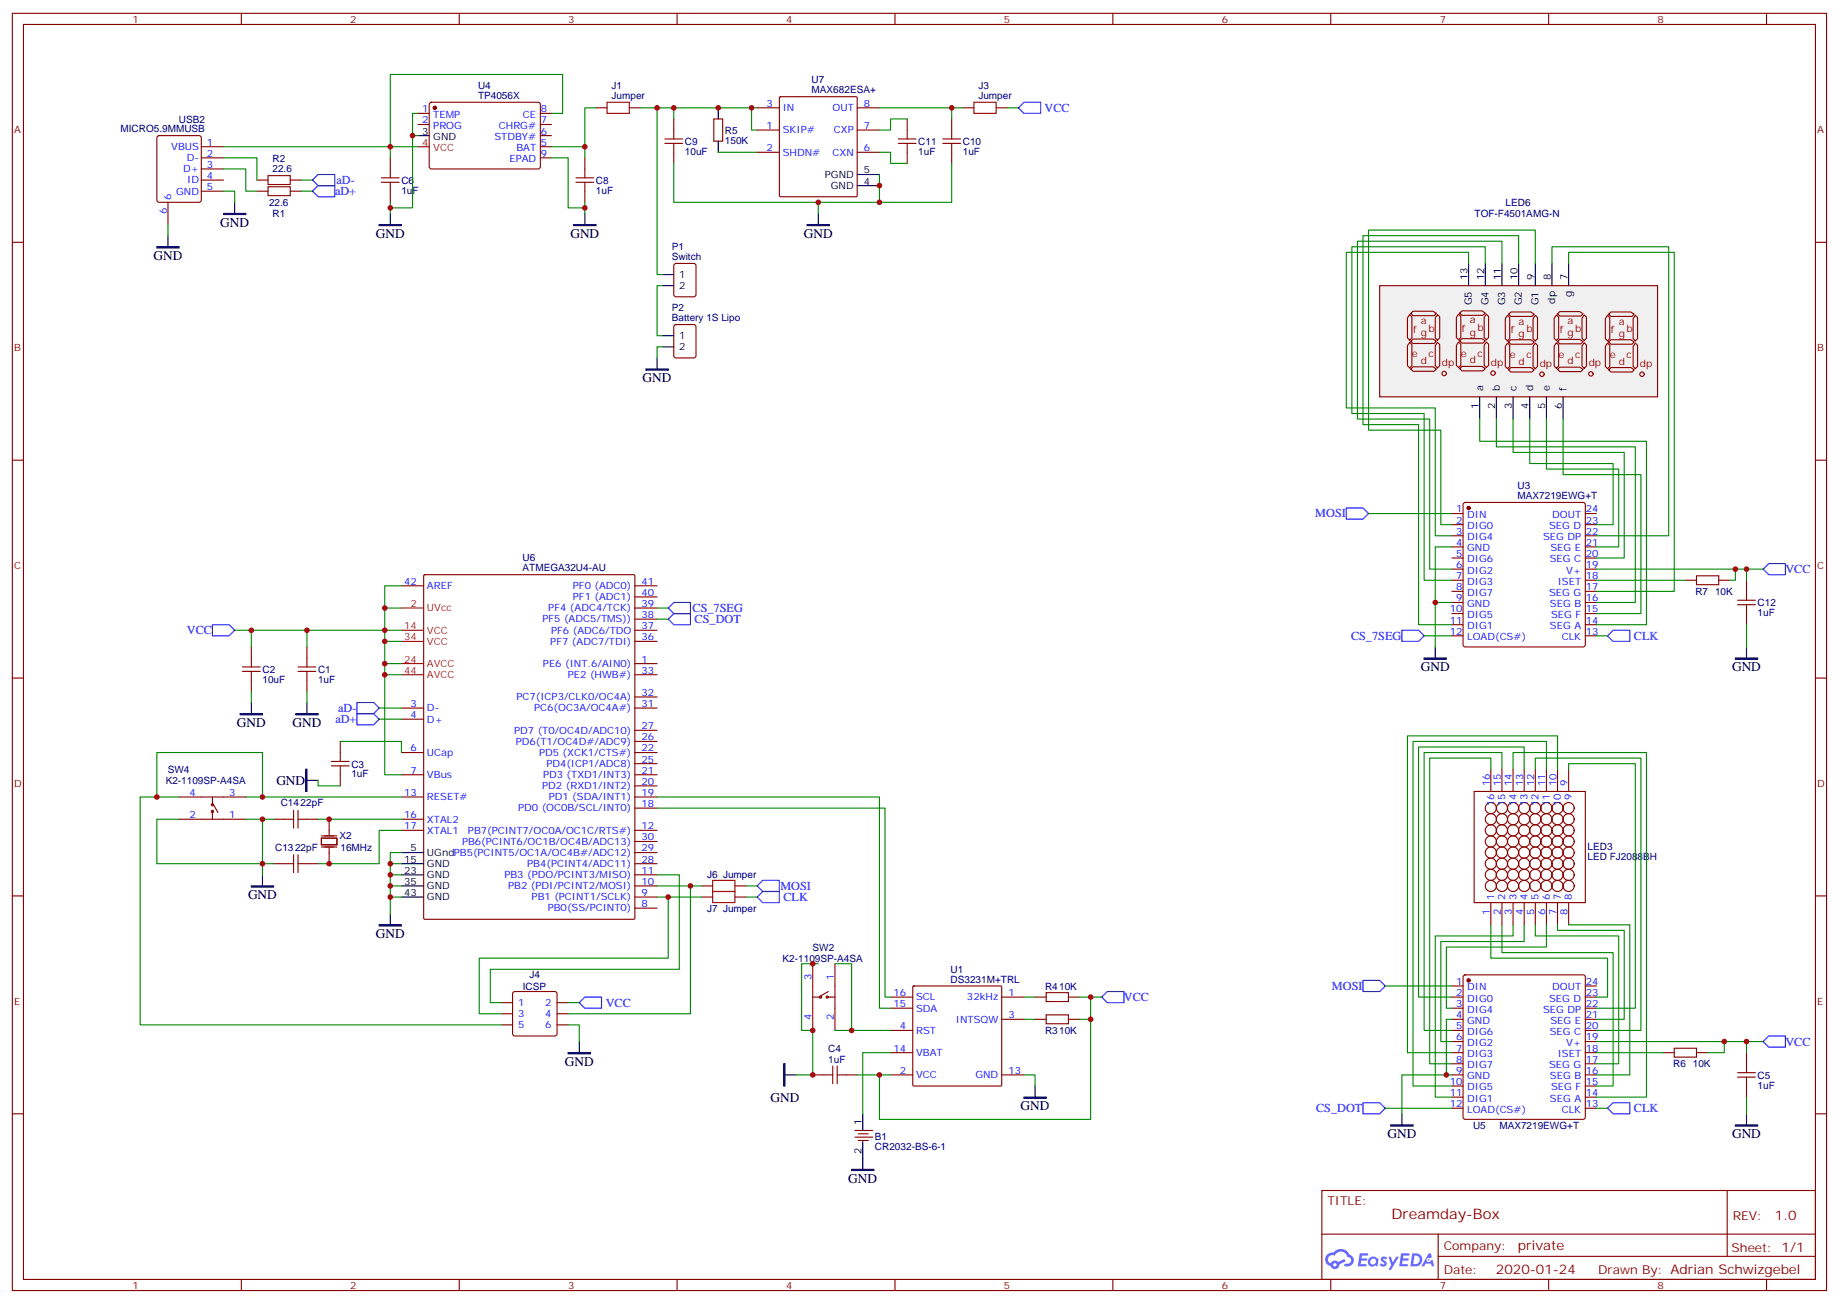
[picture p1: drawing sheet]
<svg xmlns="http://www.w3.org/2000/svg" width="584mm" height="414mm" viewBox="0 0 584 414" stroke-linecap="round" stroke-linejoin="round" font-family="sans-serif">
<g fill="none" stroke="#870000" stroke-width=".35">
<path d="M3.9 4.2h575.7v405.4h-575.7zM7.4 7.8h568.7v398.2h-568.7zM76.6 4.2v3.6M145.7 4.2v3.6M214.9 4.2v3.6M284 4.2v3.6M353.2 4.2v3.6M422.3 4.2v3.6M491.5 4.2v3.6M560.6 4.2v3.6M81.5 57.1h3.6M85.1 59.3h7v2.8h-7z"/>
<path d="M85.1 55.7h7v2.9h-7zM92.1 57.1h3.5M3.9 76.9h3.5M81.5 60.7h3.6M92.1 60.7h3.5M576.1 76.9h3.5M3.9 146h3.5M464.5 159.7l.5-.2h37.4l.5 .2 .2 .5v44.4l-.2 .5-.5 .2h-37.4l-.5-.2-.2-.5v-44.4zM576.1 146h3.5M460.8 163h3.5M460.8 166.5h3.5M460.8 170h3.5"/>
<path d="M460.8 173.6h3.5M460.8 177.1h3.5M503.1 163h3.5M503.1 166.5h3.5M503.1 170h3.5M503.1 173.6h3.5M503.1 177.1h3.5M460.8 180.6h3.5M460.8 184.1h3.5M460.8 187.7h3.5M460.8 191.2h3.5M460.8 194.7h3.5"/>
<path d="M460.8 198.3h3.5M503.1 180.6h3.5M503.1 184.1h3.5M503.1 187.7h3.5M503.1 191.2h3.5M503.1 194.7h3.5M503.1 198.3h3.5M3.9 215.2h3.5M460.8 201.8h3.5M503.1 201.8h3.5M576.1 215.2h3.5M467.8 251.2h35.3v35.3h-35.3z"/>
<path d="M473.1 244.1v7.1M476.6 244.1v7.1M480.2 244.1v7.1M483.7 244.1v7.1M487.2 244.1v7.1M490.7 244.1v7.1M494.3 244.1v7.1M497.8 244.1v7.1M3.9 284.3h3.5M473.1 286.5v7M476.6 286.5v7M480.2 286.5v7"/>
<path d="M483.7 286.5v7M487.2 286.5v7M490.7 286.5v7M494.3 286.5v7M497.8 286.5v7M576.1 284.3h3.5M257.9 305.9v21.1M257.9 316.4h2.5M262.5 316.4h2.5M262.9 314.7l-2.5 1.4M265 305.9v21.1M282.6 316.4h7.1"/>
<path d="M282.6 320h7.1M289.7 313.1l.3-.2h27.5l.3 .2 .1 31.2-.2 .3-27.7 .1-.3-.2zM317.9 316.4h7M328.5 316.4h3.5M332 315h7.1v2.9h-7.1zM339.1 316.4h3.5M264.3 338.3v5.7M265.7 338.3v5.7M282.6 327h7.1M282.6 334.1h7.1M317.9 323.5h7M328.5 323.5h3.5"/>
<path d="M332 322.1h7.1v2.8h-7.1zM339.1 323.5h3.5M3.9 353.5h3.5M257.9 341.1h6.4M265.7 341.1h6.3M282.6 341.1h7.1M317.9 341.1h7M576.1 353.5h3.5M419.5 377.8h156.6v28.2h-156.6zM548.1 377.8v20.9M419.5 391.7h156.5M456.4 398.7h119.6"/>
<path d="M456.4 391.7v14.1M76.6 406v3.6M145.7 406v3.6M214.9 406v3.6M284 406v3.6M353.2 406v3.6M422.3 406v3.6M491.5 406v3.6M560.6 406v3.6"/>
<circle cx="473.1" cy="256.5" r="1.76"/>
<circle cx="473.1" cy="260" r="1.76"/>
<circle cx="476.6" cy="260" r="1.76"/>
<circle cx="476.6" cy="256.5" r="1.76"/>
<circle cx="480.2" cy="260" r="1.76"/>
<circle cx="480.2" cy="256.5" r="1.76"/>
<circle cx="483.7" cy="260" r="1.76"/>
<circle cx="483.7" cy="256.5" r="1.76"/>
<circle cx="487.2" cy="260" r="1.76"/>
<circle cx="487.2" cy="256.5" r="1.76"/>
<circle cx="490.7" cy="256.5" r="1.76"/>
<circle cx="490.7" cy="260" r="1.76"/>
<circle cx="494.3" cy="256.5" r="1.76"/>
<circle cx="494.3" cy="260" r="1.76"/>
<circle cx="497.8" cy="256.5" r="1.76"/>
<circle cx="497.8" cy="260" r="1.76"/>
<circle cx="473.1" cy="277.6" r="1.76"/>
<circle cx="473.1" cy="267.1" r="1.76"/>
<circle cx="473.1" cy="270.6" r="1.76"/>
<circle cx="473.1" cy="263.5" r="1.76"/>
<circle cx="473.1" cy="274.1" r="1.76"/>
<circle cx="476.6" cy="267.1" r="1.76"/>
<circle cx="476.6" cy="277.6" r="1.76"/>
<circle cx="476.6" cy="270.6" r="1.76"/>
<circle cx="476.6" cy="263.5" r="1.76"/>
<circle cx="476.6" cy="274.1" r="1.76"/>
<circle cx="480.2" cy="263.5" r="1.76"/>
<circle cx="480.2" cy="274.1" r="1.76"/>
<circle cx="480.2" cy="277.6" r="1.76"/>
<circle cx="480.2" cy="267.1" r="1.76"/>
<circle cx="480.2" cy="270.6" r="1.76"/>
<circle cx="483.7" cy="277.6" r="1.76"/>
<circle cx="483.7" cy="267.1" r="1.76"/>
<circle cx="483.7" cy="270.6" r="1.76"/>
<circle cx="483.7" cy="263.5" r="1.76"/>
<circle cx="483.7" cy="274.1" r="1.76"/>
<circle cx="487.2" cy="274.1" r="1.76"/>
<circle cx="487.2" cy="277.6" r="1.76"/>
<circle cx="487.2" cy="267.1" r="1.76"/>
<circle cx="487.2" cy="263.5" r="1.76"/>
<circle cx="487.2" cy="270.6" r="1.76"/>
<circle cx="490.7" cy="267.1" r="1.76"/>
<circle cx="490.7" cy="274.1" r="1.76"/>
<circle cx="490.7" cy="277.6" r="1.76"/>
<circle cx="490.7" cy="263.5" r="1.76"/>
<circle cx="490.7" cy="270.6" r="1.76"/>
<circle cx="494.3" cy="270.6" r="1.76"/>
<circle cx="494.3" cy="277.6" r="1.76"/>
<circle cx="494.3" cy="267.1" r="1.76"/>
<circle cx="494.3" cy="263.5" r="1.76"/>
<circle cx="494.3" cy="274.1" r="1.76"/>
<circle cx="497.8" cy="267.1" r="1.76"/>
<circle cx="497.8" cy="270.6" r="1.76"/>
<circle cx="497.8" cy="277.6" r="1.76"/>
<circle cx="497.8" cy="263.5" r="1.76"/>
<circle cx="497.8" cy="274.1" r="1.76"/>
<circle cx="473.1" cy="281.2" r="1.76"/>
<circle cx="476.6" cy="281.2" r="1.76"/>
<circle cx="480.2" cy="281.2" r="1.76"/>
<circle cx="483.7" cy="281.2" r="1.76"/>
<circle cx="487.2" cy="281.2" r="1.76"/>
<circle cx="490.7" cy="281.2" r="1.76"/>
<circle cx="494.3" cy="281.2" r="1.76"/>
<circle cx="497.8" cy="281.2" r="1.76"/>
<circle cx="260.4" cy="316.4" r=".35"/>
<circle cx="262.5" cy="316.4" r=".35"/>
</g>
<circle cx="466.1" cy="161.2" r=".53" fill="#870000" stroke="#870000" stroke-width=".35"/>
<g fill="#5487ff">
<path d="M438.5 399a1.22 1.22 0 0 1 1.7 .3l-.4 .5a.47 .47 0 0 0-.3-.4 .47 .47 0 0 0-.5 .2l.1 .3a1.14 1.14 0 0 1 .8 1.7 1.14 1.14 0 0 1-1.9 0l-.2-.2 .5-.5 .7 .4a.29 .29 0 0 0 .3-.3 .29 .29 0 0 0-.2-.3 1.04 1.04 0 0 1-.6-1.7z"/>
<path d="M431.5 397.8h2.3l.4 .1-.2 .5-1.8 .1-.1 .9h1.5l.3 .3-.4 .4h-1.5l-.2 1.1h1.7l.2 .3-.2 .4h-2.6z"/>
<path d="M444.6 397.8l2.7 .1-.1 .5-1.8 .1-.2 .9h1.6l.3 .3-.4 .4h-1.6l-.1 1.1h1.7l.2 .3-.2 .4h-2.7z"/>
<path d="M453.4 397.8h.7l.3 1.2-.6 .3a.69 .69 0 0 0-1 .3 .69 .69 0 0 0 .4 1 .69 .69 0 0 0 .9-.6l.5-.3 .6 2.2h-.8l-.3-.9h-1.7l-.5 .9h-.9z"/>
<path d="M440.6 398.8h.8l.6 1.9 1.1-1.9h.9l-2.6 4.2h-.8l.9-1.5z"/>
<path d="M448.2 397.8l-.6 4.1h1.3a2.11 2.11 0 0 0 2.5-2.1 2.11 2.11 0 0 0-2.5-2zM448.9 398.5a1.43 1.43 0 0 1 1.6 1.6 1.43 1.43 0 0 1-2 1.1z"/>
<path d="M434.5 399.4a1.54 1.54 0 0 0-.1 2.1 1.54 1.54 0 0 0 2.1 .2l.7 .2 .3-2.3-.6-.3a1.49 1.49 0 0 0-2.4 .1zM434.7 400.4a.95 .95 0 0 1 1.9 0 .95 .95 0 0 1-1.9 0z"/>
<path d="M421.2 398.1a2.18 2.18 0 0 0 1.1 3.8 1.44 1.44 0 0 0 1.6 .9 1.44 1.44 0 0 0 1.1-1.5l2.1-1-.5-.8-1.9 1a1.47 1.47 0 0 0-2.4 .5 1.39 1.39 0 0 1-.7-2 1.39 1.39 0 0 1 2-.5 2.12 2.12 0 0 1 2.2-1.3 2.12 2.12 0 0 1 1.8 1.7 1.14 1.14 0 0 1 1.1 1.4 1.14 1.14 0 0 1-1.6 .8 .43 .43 0 0 0-.5 .3 .43 .43 0 0 0 .4 .5 1.98 1.98 0 0 0 2.5-1.2 1.98 1.98 0 0 0-1.2-2.5 3.1 3.1 0 0 0-5.3-.7l-.9 .1zM423.1 401.4a.55 .55 0 0 1 1.1 0 .55 .55 0 0 1-1.1 0z"/>
<circle cx="453.4" cy="399.9" r=".26"/>
</g>
<g fill="none" stroke="#870000" stroke-width=".35">
<path d="M132.7 36h3.5M132.7 39.5h3.5M136.4 32.7l.5-.2h34.2l.4 .7-.1 20-.6 .4h-34.2l-.4-.7v-19.7zM171.5 36h3.5M171.5 39.5h3.5M189.1 34.2h3.6M199.7 34.2h3.5M213.8 37.7v6.4M226.5 37.7h2.8v7.1h-2.8zM240.3 34.2h7M247.4 30.9l.3-.2h24l.3 .2v31.2l-.2 .3h-24.1l-.3-.1zM272 34.2h7.1"/>
<path d="M287.9 37.7v6.4M302 37.7v6.4M305.5 34.2h3.6M316.1 34.2h3.6M121 57.9h5.7M121 56.4h5.7M123.9 50.1v6.3M123.9 57.9v6.3M171.5 46.6h3.5M171.5 43h3.5M171.5 50.1h3.5M182.8 57.9h5.6"/>
<path d="M182.8 56.4h5.6M185.6 50.1v6.3M185.6 57.9v6.3M211 45.5h5.6M211 44.1h5.6M213.8 45.5v6.4M240.3 41.3h7M240.3 48.3h7M272 41.3h7.1M272 48.3h7.1M285.1 45.5h5.6M285.1 44.1h5.6"/>
<path d="M287.9 45.5v6.4M299.2 45.5h5.6M299.2 44.1h5.6M302 45.5v6.4M214.1 83.8l.4-.2h5.7l.6 .4 .1 9.5-.5 .6-5.9 .1-.6-.5-.1-9.4zM214.1 103.2l.4-.2h5.7l.6 .4 .1 9.5-.5 .6-5.9 .1-.6-.5-.1-9.4zM551.4 191.9h5.7M551.4 190.5h5.7M554.2 184.1v6.4M554.2 191.9v6.4M460.8 312.9h3.5M460.8 316.4h3.5"/>
<path d="M460.8 320h3.5M464.5 309.6l.5-.2h37.4l.5 .2 .2 .5v44.4l-.2 .5-.5 .2h-37.4l-.5-.2-.2-.5v-44.4zM503.1 312.9h3.5M503.1 316.4h3.5M503.1 320h3.5M460.8 323.5h3.5M460.8 327h3.5M460.8 330.6h3.5M460.8 334.1h3.5M460.8 337.6h3.5M503.1 323.5h3.5M503.1 327h3.5"/>
<path d="M503.1 330.6h3.5M503.1 334.1h3.5M503.1 337.6h3.5M554.2 334.1v6.3M460.8 341.1h3.5M460.8 344.7h3.5M460.8 348.2h3.5M460.8 351.7h3.5M503.1 341.1h3.5M503.1 344.7h3.5M503.1 348.2h3.5M503.1 351.7h3.5"/>
<path d="M551.4 341.8h5.7M551.4 340.4h5.7M554.2 341.8v6.4"/>
</g>
<g fill="#870000" stroke="#870000" stroke-width=".35">
<circle cx="466.1" cy="311.1" r=".53"/>
<circle cx="138" cy="34.2" r=".53"/>
</g>
<path d="M227.9 34.2v3.5M132.7 43h3.5M227.9 44.8v3.5M272 58.9h7.1M272 55.4h7.1M210.3 87.1h3.5M210.3 90.7h3.5M210.3 106.5h3.5M210.3 110.1h3.5" fill="none" stroke="#000" stroke-width=".35"/>
<path d="M132.7 46.6h3.5" fill="none" stroke="#f00" stroke-width=".35"/>
<path d="M192.7 32.5h7v3.5h-7zM309.1 32.5h7v3.5h-7z" fill="none" stroke="#a10000" stroke-width=".35"/>
<path d="M437.8 90.7h88.2v35.2h-88.2z" fill="#f0f0f0" stroke="#870000" stroke-width=".35"/>
<g fill="none" stroke="#870000" stroke-width=".35">
<path d="M447.4 99.8l.7 .7v6.7l-.7 .7-.7-.7v-6.3zM447.7 99.5l.7-.7h6.4l1 .7-.7 .7h-6.7zM456.2 99.8l.7 .7v6.7l-.7 .7-.7-.7v-6.3zM462.9 99.7l.7 .7v6.7l-.7 .7-.7-.7v-6.3zM463.2 99.4l.7-.7h6.4l1 .7-.7 .7h-6.7zM471.7 99.7l.7 .7v6.7l-.7 .7-.7-.7v-6.3zM478.8 99.7l.7-.7h6.3l1.1 .7-.7 .7h-6.7zM493.9 99.9l.7 .8v6.7l-.7 .7-.7-.7v-6.4zM494.3 99.6l.7-.7h6.3l1.1 .7-.7 .7h-6.7zM502.7 99.9l.7 .8v6.7l-.7 .7-.7-.7v-6.4zM510.5 99.7l.7-.7h6.4l1 .7-.7 .7h-6.7zM447.4 108.7l.7 .7v6.7l-.7 .7-.7-.7v-6.4z"/>
<path d="M447.7 108.3l.7-.7h6.4l1 .7-.7 .7h-6.7zM447.7 117.1l.7-.7h6.4l1 .7-.7 .7h-6.7zM456.2 108.7l.7 .7v6.7l-.7 .7-.7-.7v-6.4zM462.9 108.5l.7 .7v6.7l-.7 .7-.7-.7v-6.3zM463.2 108.2l.7-.7h6.4l1 .7-.7 .7h-6.7zM463.2 117l.7-.7h6.4l1 .7-.7 .7h-6.7zM471.7 108.5l.7 .7v6.7l-.7 .7-.7-.7v-6.3zM478.4 100.1l.7 .7v6.7l-.7 .7-.7-.7v-6.4zM478.4 108.9l.7 .7v6.7l-.7 .7-.7-.7v-6.4zM478.8 108.5l.7-.7h6.3l1.1 .7-.7 .7h-6.7zM479.5 116.6h6.3l1.1 .8-.7 .7h-6.7l-.7-.7zM487.2 100.1l.7 .7v6.7l-.7 .7-.7-.7v-6.4z"/>
<path d="M487.2 108.9l.7 .7v6.7l-.7 .7-.7-.7v-6.4zM493.9 108.8l.7 .7v6.7l-.7 .7-.7-.7v-6.4zM494.3 108.4l.7-.7h6.3l1.1 .7-.7 .7h-6.7zM494.3 117.2l.7-.7h6.3l1.1 .7-.7 .7h-6.7zM502.7 108.8l.7 .7v6.7l-.7 .7-.7-.7v-6.4zM510.2 100.1l.7 .7v6.7l-.7 .7-.8-.7v-6.4zM510.2 108.9l.7 .7v6.7l-.7 .7-.8-.7v-6.4zM510.5 108.5l.7-.7h6.4l1 .7-.7 .7h-6.7zM511.2 116.6h6.4l1 .8-.7 .7h-6.7l-.7-.7zM519 100.1l.7 .7v6.7l-.7 .7-.7-.7v-6.4zM519 108.9l.7 .7v6.7l-.7 .7-.7-.7v-6.4z"/>
</g>
<g fill="#f0f0f0" stroke="#870000" stroke-width=".35">
<circle cx="458.3" cy="118.5" r=".71"/>
<circle cx="473.8" cy="118.4" r=".71"/>
<circle cx="489.3" cy="118.8" r=".71"/>
<circle cx="504.9" cy="118.6" r=".71"/>
<circle cx="521.1" cy="118.8" r=".71"/>
</g>
<g fill="none" stroke="#000" stroke-width=".35">
<path d="M53.3 74.8v3.5M74.5 64.2v3.5M123.9 67.7v3.6M185.6 67.7v3.6M259.7 67.7v3.6M466.1 83.6v7.1M471.3 83.6v7.1M476.6 83.6v7.1M481.9 83.6v7.1M487.2 83.6v7.1M492.5 83.6v7.1M497.8 83.6v7.1"/>
<path d="M208.5 113.6v3.5M469.6 125.9v7.1M474.9 125.9v7.1M480.2 125.9v7.1M485.5 125.9v7.1M490.7 125.9v7.1M496 125.9v7.1M455.5 205.3v3.5M554.2 205.3v3.5M79.8 223v3.5M97.4 223v3.5M97.4 247.6h3.5"/>
<path d="M83.3 277.6v3.6M127.4 277.6h7M127.4 274.1h7M127.4 270.6h7M123.9 290v3.5M127.4 281.2h7M127.4 284.7h7M183.8 330.6v3.5M249.1 341.1h3.5M273.8 353.5v5.3M328.5 344.7v3.5M444.9 353.5v3.5"/>
<path d="M554.2 353.5v3.5M273.8 362.3v8.8"/>
</g>
<g fill="none" stroke="#870000" stroke-width=".35">
<path d="M50 43.2l.5-.2h12.7l.6 .5 .1 20-.5 .7h-12.9l-.7-.5v-20zM63.9 46.6h7M63.9 50.1h7M63.9 53.6h7M63.9 57.1h7M53.3 64.2v7.1M63.9 60.7h7M127.4 185.9h7M134.5 182.6l.3-.2h66.3l.3 .2 .1 108.8-.2 .3h-66.5l-.3-.1zM201.5 185.9h7M201.5 189.4h7M201.5 193h7"/>
<path d="M201.5 196.5h7M534.8 184.1h3.6M538.4 182.7h7v2.9h-7zM545.4 184.1h3.6M76.9 213.1h5.7M76.9 211.7h5.7M79.8 205.3v6.4M79.8 213.1v6.3M94.6 213.1h5.6M94.6 211.7h5.6M97.4 205.3v6.4M97.4 213.1v6.3"/>
<path d="M201.5 214.1h7M201.5 210.6h7M201.5 200h7M201.5 203.6h7M108 235.3v6.4M127.4 224.7h7M127.4 238.8h7M127.4 228.2h7M201.5 224.7h7M201.5 221.2h7M201.5 238.8h7M201.5 235.3h7"/>
<path d="M201.5 231.8h7M56.8 252.9h21.2M56.8 260h21.2M67.4 252.9v2.5M67.4 257.5v2.5M67.8 255.4l1.4 2.5M86.8 260h6.4M93.2 257.2v5.6M94.6 260h6.3M94.6 257.2v5.6M104.5 260v4.9M105.2 241.7h5.6"/>
<path d="M105.2 243.1h5.6M108 243.1v6.3M127.4 252.9h7M127.4 245.9h7M127.4 260h7M201.5 256.5h7M201.5 252.9h7M201.5 249.4h7M201.5 245.9h7M201.5 242.4h7M86.8 274.1h6.4M93.2 271.3v5.6"/>
<path d="M94.6 274.1h6.3M94.6 271.3v5.6M102 266h4.9v2.1h-4.9zM102 265.3h4.9M102 268.8h4.9M104.5 269.2v4.9M127.4 263.5h7M201.5 263.5h7M201.5 277.6h7M201.5 274.1h7M201.5 270.6h7M201.5 267.1h7"/>
<path d="M201.5 288.2h7M201.5 284.7h7M201.5 281.2h7M222.6 284.7h3.6M222.6 281.2h3.6M233.2 284.7h3.5M233.2 281.2h3.5M159.1 318.2h3.6M162.9 314.9l.5-.2h12.7l.5 .2 .2 .5v12.7l-.3 .5-.4 .2h-12.7l-.5-.2-.2-.5v-12.7zM176.8 318.2h3.5M159.1 321.7h3.6M159.1 325.3h3.6"/>
<path d="M176.8 321.7h3.5M176.8 325.3h3.5M527.8 334.1h3.5M531.3 332.7h7.1v2.8h-7.1zM538.4 334.1h3.5M271.3 358.8h5.7M272.4 359.8h3.2M271.3 360.9h5.7M272.4 361.9h3.2"/>
<circle cx="67.4" cy="255.4" r=".35"/>
<circle cx="67.4" cy="257.5" r=".35"/>
</g>
<path d="M127.4 193h7M127.4 200h7M127.4 203.6h7M127.4 210.6h7M127.4 214.1h7" fill="none" stroke="#f00" stroke-width=".35"/>
<path d="M226.2 279.4h7v3.5h-7zM226.2 282.9h7v3.6h-7z" fill="none" stroke="#a10000" stroke-width=".35"/>
<g fill="#000" stroke="#000" stroke-width=".35">
<path d="M49.8 78.3h7v.4h-7zM70.9 67.7h7.1v.4h-7.1zM120.3 71.3h7.1v.3h-7.1zM182.1 71.3h7v.3h-7zM256.2 71.3h7v.3h-7zM205 117.1h7.1v.4h-7.1zM451.9 208.8h7.1v.4h-7.1zM550.7 208.8h7.1v.4h-7.1zM76.2 226.5h7.1v.3h-7.1zM93.9 226.5h7v.3h-7zM97 244.1h.4v7.1h-.4zM79.8 281.2h7v.3h-7z"/>
<path d="M120.3 293.5h7.1v.4h-7.1zM180.3 334.1h7.1v.3h-7.1zM248.7 337.6h.4v7.1h-.4zM324.9 348.2h7.1v.3h-7.1zM441.4 357h7v.4h-7zM550.7 357h7.1v.4h-7.1zM270.3 371.1h7v.4h-7z"/>
</g>
<g fill="none" stroke="#00f" stroke-width=".35">
<path d="M323.2 34.2l1.7-1.7h5.3v3.5h-5.3zM100.9 55.4h5.3v3.5h-5.3l-1.7-1.8zM99.2 60.7l1.7-1.8h5.3v3.5h-5.3zM427.2 161.2h5.3l1.8 1.8-1.8 1.7h-5.3zM67.4 198.3h5.3l1.8 1.7-1.8 1.8h-5.3zM212.1 193l1.7-1.8h5.3v3.5h-5.3zM212.1 196.5l1.7-1.8h5.3v3.6h-5.3zM559.5 180.6l1.8-1.7h5.3v3.5h-5.3zM444.9 200h5.3l1.7 1.8-1.7 1.8h-5.3zM510.2 201.8l1.7-1.8h5.3v3.6h-5.3zM113.3 226.5h5.3l1.7 1.7-1.7 1.8h-5.3zM113.3 223h5.3l1.7 1.7-1.7 1.8h-5.3z"/>
<path d="M240.3 281.2l1.7-1.8h5.3v3.5h-5.3zM240.3 284.7l1.7-1.8h5.3v3.6h-5.3zM183.8 318.2l1.8-1.8h5.3v3.6h-5.3zM349.6 316.4l1.8-1.7h5.3v3.5h-5.3zM432.5 311.1h5.3l1.8 1.8-1.8 1.8h-5.3zM559.5 330.6l1.8-1.8h5.3v3.5h-5.3zM432.5 350h5.3l1.8 1.7-1.8 1.8h-5.3zM510.2 351.7l1.7-1.7h5.3v3.5h-5.3z"/>
</g>
<g fill="none" stroke="#008700" stroke-width=".35">
<path d="M132.7 36h-1.8v7M175 36h3.5v-12.4h-54.6v23h-53M189.1 34.2h-3.5v12.4M203.2 34.2h5.3M213.8 34.2h-5.3v52.9h1.8M238.5 34.2h-24.7v3.5M240.3 34.2h-1.8v7.1h1.8M279.1 34.2h22.9v3.5M287.9 37.7h-5.3v3.6h-3.5M302 34.2h3.5M319.7 34.2h3.5M70.9 50.1h10.6v7"/>
<path d="M70.9 53.6h7.1v7.1h3.5M95.6 57.1h3.6M132.7 46.6h-8.8v3.5M132.7 43h-1.8v23h-7M175 46.6h10.6v3.5M175 50.1h5.3v15.9h5.3M213.8 51.9v12.3h88.2v-12.3M227.9 48.3h12.4M279.1 55.4v8.8M279.1 48.3h3.5v3.6h5.3M53.3 71.3v3.5M70.9 60.7h3.6v3.5"/>
<path d="M95.6 60.7h3.6M123.9 64.2v3.5M185.6 64.2v3.5M259.7 64.2v3.5M210.3 90.7h-1.8v15.8h1.8M466.1 83.6v-3.5h-38.9v49.4h28.3v40.5h5.3M471.3 83.6v-5.3h-42.3v52.9h22.9v52.9h8.9M476.6 83.6v-7h-45.8v56.4h22.9v47.6h7.1M481.9 83.6v-8.8h-49.4v60h17.7v63.5h10.6M487.2 83.6v-10.6h-52.9v63.5h22.9v30h3.6M492.5 83.6v-5.3h37.1v91.7h-23M497.8 83.6v-3.5h33.5v107.6h-24.7"/>
<path d="M210.3 110.1h-1.8v3.5M469.6 133v7.1h52.9v58.2h-15.9M474.9 133v8.8h44.1v49.4h-12.4M480.2 133v10.6h35.2v33.5h-8.8M485.5 133v14.1h26.4v19.4h-5.3M490.7 133v15.9h23v24.7h-7.1M496 133v17.6h24.7v44.1h-14.1M434.3 163h26.5M460.8 173.6h-5.3v17.6M127.4 193h-5.3v10.6h5.3M127.4 185.9h-5.3v7.1M208.5 193h3.6"/>
<path d="M208.5 196.5h3.6M460.8 191.2h-5.3v14.1M506.6 180.6h47.6v3.5M506.6 184.1h28.2M550.7 180.6v3.5h-1.7M554.2 198.3v7M554.2 180.6h5.3M74.5 200h5.3M79.8 219.4v3.6M97.4 200h-17.6v5.3M97.4 219.4v3.6M122.1 203.6v7h5.3"/>
<path d="M122.1 210.6v3.5h5.3M122.1 214.1v31.8h5.3M127.4 200h-30v5.3M451.9 201.8h8.9M506.6 201.8h3.6M108 235.3h19.4v3.5M120.3 224.7h7.1M120.3 228.2h7.1M49.8 252.9h-5.3v72.4h114.6M56.8 252.9h-7v-14.1h33.5v14.1M56.8 260h-7v14.1h33.5v3.5M78 260h5.3"/>
<path d="M78 252.9h49.4M86.8 260h-3.5v14.1h3.5M100.9 247.6v1.8h7.1M100.9 260h26.5M208.5 256.5h72.3v59.9h1.8M208.5 252.9h70.6v67.1h3.5M473.1 244.1v-3.5h-19.4v97h7.1M476.6 244.1v-5.3h-24.7v88.2h8.9M480.2 244.1v-5.3h42.3v109.4h-15.9M483.7 244.1v-7h-33.5v79.3h10.6M487.2 244.1v-3.5h33.5v86.4h-14.1M490.7 244.1v-8.8h-42.3v109.4h12.4"/>
<path d="M494.3 244.1v-10.6h-47.6v100.6h14.1M497.8 244.1v-1.7h21.2v77.6h-12.4M127.4 263.5h-7.1v10.6h-19.4M127.4 277.6h-3.5v3.6M127.4 274.1h-3.5v3.5M127.4 270.6h-3.5v3.5M208.5 277.6h7.1v30h-60v10.6h3.5M127.4 284.7h-3.5v5.3M127.4 281.2h-3.5v3.5M208.5 281.2h14.1M208.5 284.7h14.1M212.1 284.7v19.4h-60v17.6h7"/>
<path d="M219.1 281.2v40.5h-38.8M236.7 281.2h3.6M236.7 284.7h3.6M473.1 293.5v10.6h37.1v12.3h-3.6M476.6 293.5v8.8h35.3v42.4h-5.3M480.2 293.5v3.5h-24.7v51.2h5.3M483.7 293.5v5.3h-26.5v31.8h3.6M487.2 293.5v3.5h26.5v40.6h-7.1M490.7 293.5v7.1h-31.7v19.4h1.8M494.3 293.5v1.8h21.1v28.2h-8.8M497.8 293.5h19.4v47.6h-10.6M180.3 318.2h3.5"/>
<path d="M259.7 305.9h-5.3v21.1h3.5v14.1h-5.3M265 305.9h5.3v21.1M324.9 316.4h3.6M342.6 316.4h3.5v7.1h-3.5M346.1 316.4h3.5M439.6 312.9h21.2M180.3 325.3h3.5v5.3M265 327h17.6M282.6 334.1h-8.8v19.4M324.9 323.5h3.6M346.1 323.5v31.7h-67v-14.1h-7.1M460.8 323.5h-1.8v17.6"/>
<path d="M506.6 330.6h52.9M506.6 334.1h21.2M547.2 330.6v3.5h-5.3M554.2 330.6v3.5M279.1 341.1h3.5M324.9 341.1h3.6v3.6M439.6 351.7h21.2M460.8 341.1h-15.9v12.4M506.6 351.7h3.6M554.2 348.2v5.3"/>
</g>
<g fill="#c00">
<circle cx="122.1" cy="193" r=".88"/>
<circle cx="257.9" cy="341.1" r=".88"/>
<circle cx="257.9" cy="327" r=".88"/>
<circle cx="257.9" cy="305.9" r=".88"/>
<circle cx="49.8" cy="252.9" r=".88"/>
<circle cx="79.8" cy="200" r=".88"/>
<circle cx="83.3" cy="252.9" r=".88"/>
<circle cx="122.1" cy="200" r=".88"/>
<circle cx="123.9" cy="274.1" r=".88"/>
<circle cx="123.9" cy="281.2" r=".88"/>
<circle cx="97.4" cy="200" r=".88"/>
<circle cx="219.1" cy="281.2" r=".88"/>
<circle cx="83.3" cy="274.1" r=".88"/>
<circle cx="455.5" cy="191.2" r=".88"/>
<circle cx="346.1" cy="323.5" r=".88"/>
<circle cx="279.1" cy="341.1" r=".88"/>
<circle cx="302" cy="34.2" r=".88"/>
<circle cx="185.6" cy="46.6" r=".88"/>
<circle cx="238.5" cy="34.2" r=".88"/>
<circle cx="279.1" cy="58.9" r=".88"/>
<circle cx="279.1" cy="64.2" r=".88"/>
<circle cx="259.7" cy="64.2" r=".88"/>
<circle cx="123.9" cy="66" r=".88"/>
<circle cx="554.2" cy="330.6" r=".88"/>
<circle cx="123.9" cy="46.6" r=".88"/>
<circle cx="130.9" cy="43" r=".88"/>
<circle cx="185.6" cy="66" r=".88"/>
<circle cx="346.1" cy="316.4" r=".88"/>
<circle cx="227.9" cy="34.2" r=".88"/>
<circle cx="213.8" cy="34.2" r=".88"/>
<circle cx="208.5" cy="34.2" r=".88"/>
<circle cx="554.2" cy="180.6" r=".88"/>
<circle cx="459" cy="341.1" r=".88"/>
<circle cx="212.1" cy="284.7" r=".88"/>
<circle cx="123.9" cy="284.7" r=".88"/>
<circle cx="123.9" cy="277.6" r=".88"/>
<circle cx="122.1" cy="203.6" r=".88"/>
<circle cx="122.1" cy="210.6" r=".88"/>
<circle cx="122.1" cy="214.1" r=".88"/>
<circle cx="104.5" cy="260" r=".88"/>
<circle cx="104.5" cy="274.1" r=".88"/>
<circle cx="83.3" cy="260" r=".88"/>
<circle cx="547.2" cy="330.6" r=".88"/>
<circle cx="550.7" cy="180.6" r=".88"/>
<circle cx="270.3" cy="327" r=".88"/>
</g>
<text font-size="4.6" fill="#800" x="441.6" y="386.9">Dreamday-Box</text>
<g font-size="4.2">
<text x="69.9" y="72">GND</text>
<text x="119.3" y="75.5">GND</text>
<text x="181" y="75.5">GND</text>
<text x="255.1" y="75.5">GND</text>
<text x="48.7" y="82.5">GND</text>
<text x="203.9" y="121.4">GND</text>
<text x="450.9" y="213.1">GND</text>
<text x="549.7" y="213.1">GND</text>
<text x="75.2" y="230.7">GND</text>
<text x="92.8" y="230.7">GND</text>
<text x="87.7" y="249.1">GND</text>
<text x="78.7" y="285.4">GND</text>
<text x="119.3" y="297.7">GND</text>
<text x="179.2" y="338.4">GND</text>
<text x="244.5" y="349.6">GND</text>
<text x="323.9" y="352.4">GND</text>
<text x="440.3" y="361.2">GND</text>
<text x="549.7" y="361.2">GND</text>
<text x="269.2" y="375.4">GND</text>
</g>
<g font-size="4.2" fill="#800">
<text x="563.3" y="387.1">1.0</text>
<text x="481.7" y="396.6">private</text>
<text x="474.7" y="404.5">2020-01-24</text>
</g>
<g font-size="3.9" fill="#00f">
<text x="331.5" y="35.5">VCC</text>
<text x="106.8" y="58.4">aD-</text>
<text x="106.3" y="61.9">aD+</text>
<text x="417.4" y="164.2">MOSI</text>
<text x="566.6" y="181.9">VCC</text>
<text x="219.8" y="194.2">CS_7SEG</text>
<text x="220.4" y="197.7">CS_DOT</text>
<text x="59.3" y="201.3">VCC</text>
<text x="428.7" y="203.1">CS_7SEG</text>
<text x="518.5" y="203.1">CLK</text>
<text x="107.3" y="226">aD-</text>
<text x="106.4" y="229.5">aD+</text>
<text x="247.7" y="282.4">MOSI</text>
<text x="248.6" y="286">CLK</text>
<text x="356.7" y="317.7">VCC</text>
<text x="422.7" y="314.2">MOSI</text>
<text x="192.2" y="319.4">VCC</text>
<text x="566.6" y="331.8">VCC</text>
<text x="417.7" y="353">CS_DOT</text>
<text x="518.5" y="353">CLK</text>
</g>
<g font-size="3.9" fill="#800">
<text x="421.3" y="382.4">TITLE:</text>
<text x="549.9" y="387.1">REV:</text>
<text x="458.2" y="396.6">Company:</text>
<text x="549.5" y="397.2">Sheet: 1/1</text>
<text x="458.2" y="404.3">Date:</text>
<text x="507.2" y="404.4">Drawn By: Adrian Schwizgebel</text>
</g>
<g font-size="3.2" fill="#800">
<text x="42" y="7.2">1</text>
<text x="111.2" y="7.2">2</text>
<text x="180.3" y="7.2">3</text>
<text x="249.4" y="7.2">4</text>
<text x="318.6" y="7.2">5</text>
<text x="387.7" y="7.2">6</text>
<text x="456.9" y="7.2">7</text>
<text x="526" y="7.2">8</text>
<text x="4.4" y="42.3">A</text>
<text x="576.7" y="42.3">A</text>
<text x="448.4" y="105.6">f</text>
<text x="450.9" y="102.8">a</text>
<text x="450.9" y="106.7">g</text>
<text x="453.4" y="105.2">b</text>
<text x="463.9" y="105.5">f</text>
<text x="466.4" y="102.7">a</text>
<text x="466.4" y="106.5">g</text>
<text x="468.9" y="105.1">b</text>
<text x="479.5" y="105.8">f</text>
<text x="481.9" y="103">a</text>
<text x="481.9" y="106.9">g</text>
<text x="484.4" y="105.5">b</text>
<text x="495" y="105.7">f</text>
<text x="497.5" y="102.9">a</text>
<text x="497.5" y="106.8">g</text>
<text x="499.9" y="105.4">b</text>
<text x="511.2" y="105.8">f</text>
<text x="513.7" y="103">a</text>
<text x="513.7" y="106.9">g</text>
<text x="516.1" y="105.5">b</text>
<text x="4.4" y="111.5">B</text>
<text x="448.1" y="113.4">e</text>
<text x="453.4" y="113.4">c</text>
<text x="463.6" y="113.2">e</text>
<text x="468.9" y="113.2">c</text>
<text x="479.1" y="113.6">e</text>
<text x="484.4" y="113.6">c</text>
<text x="494.6" y="113.5">e</text>
<text x="499.9" y="113.5">c</text>
<text x="510.9" y="113.6">e</text>
<text x="516.1" y="113.6">c</text>
<text x="576.7" y="111.5">B</text>
<text x="450.9" y="115.5">d</text>
<text x="457.6" y="116.2">dp</text>
<text x="466.4" y="115.4">d</text>
<text x="473.1" y="116.1">dp</text>
<text x="481.9" y="115.7">d</text>
<text x="488.6" y="116.4">dp</text>
<text x="497.5" y="115.6">d</text>
<text x="504.2" y="116.3">dp</text>
<text x="513.7" y="115.7">d</text>
<text x="520.4" y="116.4">dp</text>
<text x="4.4" y="180.6">C</text>
<text x="576.7" y="180.6">C</text>
<text x="4.4" y="249.8">D</text>
<text x="576.7" y="249.8">D</text>
<text x="4.4" y="318.9">E</text>
<text x="576.7" y="318.9">E</text>
<text x="42" y="409">1</text>
<text x="111.2" y="409">2</text>
<text x="180.3" y="409">3</text>
<text x="249.4" y="409">4</text>
<text x="318.6" y="409">5</text>
<text x="387.7" y="409">6</text>
<text x="456.9" y="409">7</text>
<text x="526" y="409">8</text>
</g>
<g font-size="3.2" fill="#000080">
<text x="151.7" y="28.3">U4</text>
<text x="194.1" y="28.2">J1</text>
<text x="257.6" y="29.5">MAX682ESA+</text>
<text x="257.6" y="26.3">U7</text>
<text x="310.5" y="28.2">J3</text>
<text x="151.7" y="31.3">TP4056X</text>
<text x="194.1" y="31.4">Jumper</text>
<text x="310.5" y="31.4">Jumper</text>
<text x="38.2" y="41.9">MICRO5.9MMUSB</text>
<text x="56.7" y="38.9">USB2</text>
<text x="217.3" y="46">C9</text>
<text x="230" y="45.6">150K</text>
<text x="230" y="42.4">R5</text>
<text x="291.4" y="46">C11</text>
<text x="305.5" y="46">C10</text>
<text x="86.5" y="51.5">R2</text>
<text x="217.3" y="49.1">10uF</text>
<text x="291.4" y="49.1">1uF</text>
<text x="305.5" y="49.1">1uF</text>
<text x="86.5" y="54.7">22.6</text>
<text x="127.4" y="58.3">C6</text>
<text x="189.1" y="58.3">C8</text>
<text x="85.4" y="65.3">22.6</text>
<text x="127.4" y="61.5">1uF</text>
<text x="189.1" y="61.5">1uF</text>
<text x="477.8" y="65.4">LED6</text>
<text x="86.5" y="68.9">R1</text>
<text x="468" y="68.9">TOF-F4501AMG-N</text>
<text x="213.2" y="82.5">Switch</text>
<text x="213.2" y="79.3">P1</text>
<text x="213.2" y="102">Battery 1S Lipo</text>
<text x="213.2" y="98.7">P2</text>
<text x="481.6" y="155.2">U3</text>
<text x="481.6" y="158.4">MAX7219EWG+T</text>
<text x="165.9" y="178.2">U6</text>
<text x="165.9" y="181.3">ATMEGA32U4-AU</text>
<text x="538" y="188.8">R7</text>
<text x="544.3" y="188.8">10K</text>
<text x="557.8" y="195.5">1uF</text>
<text x="557.8" y="192.4">C12</text>
<text x="83.3" y="213.5">C2</text>
<text x="100.9" y="213.5">C1</text>
<text x="83.3" y="216.7">10uF</text>
<text x="100.9" y="216.7">1uF</text>
<text x="53.3" y="245.3">SW4</text>
<text x="111.5" y="243.6">C3</text>
<text x="52.6" y="248.8">K2-1109SP-A4SA</text>
<text x="111.5" y="246.7">1uF</text>
<text x="89.1" y="255.8">C1422pF</text>
<text x="87.3" y="270">C1322pF</text>
<text x="107.7" y="266.4">X2</text>
<text x="108.1" y="269.9">16MHz</text>
<text x="503.8" y="269.9">LED3</text>
<text x="503.8" y="273">LED FJ2088BH</text>
<text x="224.4" y="278.8">J6 Jumper</text>
<text x="224.4" y="289.4">J7 Jumper</text>
<text x="248.4" y="305.2">K2-1109SP-A4SA</text>
<text x="257.9" y="301.7">SW2</text>
<text x="168" y="310.4">J4</text>
<text x="301.7" y="311.9">DS3231M+TRL</text>
<text x="301.7" y="308.7">U1</text>
<text x="165.9" y="314">ICSP</text>
<text x="331.7" y="314">R410K</text>
<text x="331.7" y="328.2">R310K</text>
<text x="262.9" y="334">C4</text>
<text x="262.9" y="337.3">1uF</text>
<text x="531" y="338.7">R6</text>
<text x="537.2" y="338.7">10K</text>
<text x="557.8" y="345.5">1uF</text>
<text x="557.8" y="342.3">C5</text>
<text x="467.5" y="358.2">U5</text>
<text x="475.8" y="358.2">MAX7219EWG+T</text>
<text x="277.7" y="365">CR2032-BS-6-1</text>
<text x="277.7" y="361.7">B1</text>
</g>
<g font-size="3.2" fill="#00f">
<text x="134" y="35.6">1</text>
<text x="171.7" y="35.6">8</text>
<text x="243.2" y="33.9">3</text>
<text x="248.4" y="35.3">IN</text>
<text x="264.2" y="35.3">OUT</text>
<text x="274.1" y="33.9">8</text>
<text x="134" y="39.2">2</text>
<text x="137.5" y="37.4">TEMP</text>
<text x="137.5" y="40.9">PROG</text>
<text x="158.3" y="40.9">CHRG#</text>
<text x="166" y="37.4">CE</text>
<text x="171.7" y="39.2">7</text>
<text x="243.2" y="40.9">1</text>
<text x="274.1" y="40.9">7</text>
<text x="54.3" y="47.6">VBUS</text>
<text x="65.7" y="46.2">1</text>
<text x="156.9" y="44.4">STDBY#</text>
<text x="163.9" y="48">BAT</text>
<text x="171.7" y="46.2">5</text>
<text x="171.7" y="42.7">6</text>
<text x="243.2" y="48">2</text>
<text x="248.4" y="42.3">SKIP#</text>
<text x="264.7" y="42.3">CXP</text>
<text x="274.1" y="48">6</text>
<text x="59.3" y="51.2">D-</text>
<text x="65.7" y="49.7">2</text>
<text x="65.7" y="53.3">3</text>
<text x="161.6" y="51.5">EPAD</text>
<text x="171.7" y="49.7">9</text>
<text x="248.4" y="49.4">SHDN#</text>
<text x="264.2" y="49.4">CXN</text>
<text x="58.1" y="54.7">D+</text>
<text x="59.4" y="58.2">ID</text>
<text x="65.7" y="56.8">4</text>
<text x="54.4" y="63.5" transform="rotate(-90 54.4 63.5)">6</text>
<text x="55.9" y="61.7">GND</text>
<text x="65.7" y="60.3">5</text>
<text x="53" y="68" transform="rotate(-90 53 68)">6</text>
<text x="462.1" y="162.6">1</text>
<text x="462.1" y="166.2">2</text>
<text x="465.6" y="164.4">DIN</text>
<text x="465.6" y="167.9">DIG0</text>
<text x="491.6" y="167.9">SEG D</text>
<text x="492.6" y="164.4">DOUT</text>
<text x="503.3" y="166.2">23</text>
<text x="503.3" y="162.6">24</text>
<text x="462.1" y="169.7">3</text>
<text x="462.1" y="173.2">4</text>
<text x="465.6" y="171.4">DIG4</text>
<text x="489.7" y="171.4">SEG DP</text>
<text x="503.3" y="173.2">21</text>
<text x="503.3" y="169.7">22</text>
<text x="462.1" y="176.7">5</text>
<text x="465.6" y="175">GND</text>
<text x="465.6" y="178.5">DIG6</text>
<text x="491.8" y="178.5">SEG C</text>
<text x="492" y="175">SEG E</text>
<text x="503.3" y="176.7">20</text>
<text x="128.3" y="185.6">42</text>
<text x="203.6" y="185.6">41</text>
<text x="462.1" y="180.3">6</text>
<text x="462.1" y="183.8">7</text>
<text x="465.6" y="182">DIG2</text>
<text x="465.6" y="185.6">DIG3</text>
<text x="494.3" y="185.6">ISET</text>
<text x="497" y="182">V+</text>
<text x="503.3" y="183.8">18</text>
<text x="503.3" y="180.3">19</text>
<text x="135.5" y="187">AREF</text>
<text x="181.8" y="187">PF0 (ADC0)</text>
<text x="181.8" y="190.5">PF1 (ADC1)</text>
<text x="203.6" y="189.1">40</text>
<text x="462.1" y="187.3">8</text>
<text x="462.1" y="190.9">9</text>
<text x="465.6" y="189.1">DIG7</text>
<text x="491.6" y="189.1">SEG G</text>
<text x="503.3" y="190.9">16</text>
<text x="503.3" y="187.3">17</text>
<text x="172.1" y="197.6">PF5 (ADC5/TMS))</text>
<text x="174" y="194">PF4 (ADC4/TCK)</text>
<text x="203.6" y="192.6">39</text>
<text x="203.6" y="196.1">38</text>
<text x="460.1" y="194.4">10</text>
<text x="460.1" y="197.9">11</text>
<text x="465.6" y="192.6">GND</text>
<text x="465.6" y="196.1">DIG5</text>
<text x="491.9" y="192.6">SEG B</text>
<text x="492.2" y="196.1">SEG F</text>
<text x="503.3" y="197.9">14</text>
<text x="503.3" y="194.4">15</text>
<text x="174.9" y="201.1">PF6 (ADC6/TDO</text>
<text x="203.6" y="199.7">37</text>
<text x="203.6" y="203.2">36</text>
<text x="460.1" y="201.4">12</text>
<text x="465.6" y="199.7">DIG1</text>
<text x="465.6" y="203.2">LOAD(CS#)</text>
<text x="491.9" y="199.7">SEG A</text>
<text x="495.6" y="203.2">CLK</text>
<text x="503.3" y="201.4">13</text>
<text x="174.6" y="204.6">PF7 (ADC7/TDI)</text>
<text x="172.3" y="211.7">PE6 (INT.6/AIN0)</text>
<text x="180.2" y="215.2">PE2 (HWB#)</text>
<text x="203.6" y="213.8">33</text>
<text x="203.6" y="210.3">1</text>
<text x="203.6" y="220.8">32</text>
<text x="130.3" y="224.4">3</text>
<text x="130.3" y="227.9">4</text>
<text x="135.5" y="225.8">D-</text>
<text x="163.9" y="222.2">PC7(ICP3/CLK0/OC4A)</text>
<text x="169.5" y="225.8">PC6(OC3A/OC4A#)</text>
<text x="203.6" y="224.4">31</text>
<text x="135.5" y="229.3">D+</text>
<text x="163.1" y="232.8">PD7 (T0/OC4D/ADC10)</text>
<text x="203.6" y="231.4">27</text>
<text x="130.3" y="238.5">6</text>
<text x="135.5" y="239.9">UCap</text>
<text x="163.7" y="236.4">PD6(T1/OC4D#/ADC9)</text>
<text x="171.1" y="239.9">PD5 (XCK1/CTS#)</text>
<text x="203.6" y="238.5">22</text>
<text x="203.6" y="234.9">26</text>
<text x="130.3" y="245.5">7</text>
<text x="173.4" y="243.4">PD4(ICP1/ADC8)</text>
<text x="203.6" y="245.5">21</text>
<text x="203.6" y="242">25</text>
<text x="135.5" y="246.9">VBus</text>
<text x="172.1" y="250.5">PD2 (RXD1/INT2)</text>
<text x="172.3" y="246.9">PD3 (TXD1/INT3)</text>
<text x="203.6" y="249.1">20</text>
<text x="472.8" y="249.4" transform="rotate(-90 472.8 249.4)">16</text>
<text x="476.3" y="249.4" transform="rotate(-90 476.3 249.4)">15</text>
<text x="479.8" y="249.4" transform="rotate(-90 479.8 249.4)">14</text>
<text x="483.3" y="249.4" transform="rotate(-90 483.3 249.4)">13</text>
<text x="486.9" y="249.4" transform="rotate(-90 486.9 249.4)">12</text>
<text x="490.4" y="249.4" transform="rotate(-90 490.4 249.4)">11</text>
<text x="493.9" y="249.4" transform="rotate(-90 493.9 249.4)">10</text>
<text x="497.5" y="249.4" transform="rotate(-90 497.5 249.4)">9</text>
<text x="60.1" y="252.6">4</text>
<text x="72.7" y="252.6">3</text>
<text x="128.3" y="252.6">13</text>
<text x="135.5" y="254">RESET#</text>
<text x="164.4" y="257.5">PD0 (OC0B/SCL/INT0)</text>
<text x="174.1" y="254">PD1 (SDA/INT1)</text>
<text x="203.6" y="256.1">18</text>
<text x="203.6" y="252.6">19</text>
<text x="474.2" y="255.9" transform="rotate(-90 474.2 255.9)">16</text>
<text x="477.7" y="255.9" transform="rotate(-90 477.7 255.9)">15</text>
<text x="481.2" y="255.9" transform="rotate(-90 481.2 255.9)">14</text>
<text x="484.8" y="255.9" transform="rotate(-90 484.8 255.9)">13</text>
<text x="488.3" y="255.9" transform="rotate(-90 488.3 255.9)">12</text>
<text x="491.8" y="255.9" transform="rotate(-90 491.8 255.9)">11</text>
<text x="495.3" y="255.9" transform="rotate(-90 495.3 255.9)">10</text>
<text x="498.9" y="253.9" transform="rotate(-90 498.9 253.9)">9</text>
<text x="60.1" y="259.6">2</text>
<text x="72.7" y="259.6">1</text>
<text x="128.3" y="263.2">17</text>
<text x="128.3" y="259.6">16</text>
<text x="135.5" y="261.1">XTAL2</text>
<text x="203.6" y="263.2">12</text>
<text x="135.5" y="264.6">XTAL1</text>
<text x="146.6" y="268.1">PB6(PCINT6/OC1B/OC4B/ADC13)</text>
<text x="148.5" y="264.6">PB7(PCINT7/OC0A/OC1C/RTS#)</text>
<text x="203.6" y="266.7">30</text>
<text x="167.3" y="275.2">PB4(PCINT4/ADC11)</text>
<text x="203.6" y="273.8">28</text>
<text x="203.6" y="270.2">29</text>
<text x="160.1" y="278.7">PB3 (PDO/PCINT3/MISO)</text>
<text x="203.6" y="280.8">10</text>
<text x="203.6" y="277.3">11</text>
<text x="161.3" y="282.2">PB2 (PDI/PCINT2/MOSI)</text>
<text x="168.7" y="285.7">PB1 (PCINT1/SCLK)</text>
<text x="203.6" y="287.9">8</text>
<text x="203.6" y="284.3">9</text>
<text x="474.2" y="285.7" transform="rotate(-90 474.2 285.7)">1</text>
<text x="477.7" y="285.7" transform="rotate(-90 477.7 285.7)">2</text>
<text x="481.2" y="285.7" transform="rotate(-90 481.2 285.7)">3</text>
<text x="484.8" y="285.7" transform="rotate(-90 484.8 285.7)">4</text>
<text x="488.3" y="285.7" transform="rotate(-90 488.3 285.7)">5</text>
<text x="491.8" y="285.7" transform="rotate(-90 491.8 285.7)">6</text>
<text x="495.3" y="285.7" transform="rotate(-90 495.3 285.7)">7</text>
<text x="498.9" y="285.7" transform="rotate(-90 498.9 285.7)">8</text>
<text x="173.8" y="289.3">PB0(SS/PCINT0)</text>
<text x="472.8" y="290.2" transform="rotate(-90 472.8 290.2)">1</text>
<text x="476.3" y="290.2" transform="rotate(-90 476.3 290.2)">2</text>
<text x="479.8" y="290.2" transform="rotate(-90 479.8 290.2)">3</text>
<text x="483.3" y="290.2" transform="rotate(-90 483.3 290.2)">4</text>
<text x="486.9" y="290.2" transform="rotate(-90 486.9 290.2)">5</text>
<text x="490.4" y="290.2" transform="rotate(-90 490.4 290.2)">6</text>
<text x="493.9" y="290.2" transform="rotate(-90 493.9 290.2)">7</text>
<text x="497.5" y="290.2" transform="rotate(-90 497.5 290.2)">8</text>
<text x="257.6" y="311.1" transform="rotate(-90 257.6 311.1)">3</text>
<text x="264.6" y="311.1" transform="rotate(-90 264.6 311.1)">1</text>
<text x="283.5" y="316.1">16</text>
<text x="290.7" y="317.5">SCL</text>
<text x="306.9" y="317.5">32kHz</text>
<text x="320" y="316.1">1</text>
<text x="462.1" y="312.6">1</text>
<text x="462.1" y="316.1">2</text>
<text x="465.6" y="314.3">DIN</text>
<text x="465.6" y="317.9">DIG0</text>
<text x="491.6" y="317.9">SEG D</text>
<text x="492.6" y="314.3">DOUT</text>
<text x="503.3" y="316.1">23</text>
<text x="503.3" y="312.6">24</text>
<text x="164.4" y="319.3">1</text>
<text x="164.4" y="322.8">3</text>
<text x="173" y="319.3">2</text>
<text x="173" y="322.8">4</text>
<text x="257.6" y="323.7" transform="rotate(-90 257.6 323.7)">4</text>
<text x="264.6" y="323.7" transform="rotate(-90 264.6 323.7)">2</text>
<text x="283.5" y="319.6">15</text>
<text x="290.7" y="321">SDA</text>
<text x="320" y="323.1">3</text>
<text x="462.1" y="319.6">3</text>
<text x="462.1" y="323.1">4</text>
<text x="465.6" y="321.4">DIG4</text>
<text x="489.7" y="321.4">SEG DP</text>
<text x="503.3" y="323.1">21</text>
<text x="503.3" y="319.6">22</text>
<text x="164.4" y="326.3">5</text>
<text x="173" y="326.3">6</text>
<text x="285.5" y="326.7">4</text>
<text x="290.7" y="328.1">RST</text>
<text x="303.4" y="324.6">INTSQW</text>
<text x="462.1" y="326.7">5</text>
<text x="465.6" y="324.9">GND</text>
<text x="465.6" y="328.4">DIG6</text>
<text x="491.8" y="328.4">SEG C</text>
<text x="492" y="324.9">SEG E</text>
<text x="503.3" y="326.7">20</text>
<text x="283.5" y="333.7">14</text>
<text x="290.7" y="335.1">VBAT</text>
<text x="462.1" y="330.2">6</text>
<text x="462.1" y="333.7">7</text>
<text x="465.6" y="332">DIG2</text>
<text x="465.6" y="335.5">DIG3</text>
<text x="494.3" y="335.5">ISET</text>
<text x="497" y="332">V+</text>
<text x="503.3" y="333.7">18</text>
<text x="503.3" y="330.2">19</text>
<text x="285.5" y="340.8">2</text>
<text x="320" y="340.8">13</text>
<text x="462.1" y="337.3">8</text>
<text x="462.1" y="340.8">9</text>
<text x="465.6" y="339">DIG7</text>
<text x="491.6" y="339">SEG G</text>
<text x="503.3" y="340.8">16</text>
<text x="503.3" y="337.3">17</text>
<text x="290.7" y="342.2">VCC</text>
<text x="309.5" y="342.2">GND</text>
<text x="460.1" y="344.3">10</text>
<text x="460.1" y="347.8">11</text>
<text x="465.6" y="342.5">GND</text>
<text x="465.6" y="346.1">DIG5</text>
<text x="491.9" y="342.5">SEG B</text>
<text x="492.2" y="346.1">SEG F</text>
<text x="503.3" y="347.8">14</text>
<text x="503.3" y="344.3">15</text>
<text x="460.1" y="351.4">12</text>
<text x="465.6" y="349.6">DIG1</text>
<text x="465.6" y="353.1">LOAD(CS#)</text>
<text x="491.9" y="349.6">SEG A</text>
<text x="495.6" y="353.1">CLK</text>
<text x="503.3" y="351.4">13</text>
</g>
<g font-size="3.2">
<text x="134" y="42.7">3</text>
<text x="137.5" y="44.4">GND</text>
<text x="261.8" y="56.4">PGND</text>
<text x="263.7" y="60">GND</text>
<text x="274.1" y="58.6">4</text>
<text x="274.1" y="55">5</text>
<text x="215.6" y="88.2">1</text>
<text x="465.7" y="88.9" transform="rotate(-90 465.7 88.9)">13</text>
<text x="471" y="88.9" transform="rotate(-90 471 88.9)">12</text>
<text x="476.3" y="88.9" transform="rotate(-90 476.3 88.9)">11</text>
<text x="481.6" y="88.9" transform="rotate(-90 481.6 88.9)">10</text>
<text x="486.9" y="88.9" transform="rotate(-90 486.9 88.9)">9</text>
<text x="492.2" y="88.9" transform="rotate(-90 492.2 88.9)">8</text>
<text x="497.5" y="88.9" transform="rotate(-90 497.5 88.9)">7</text>
<text x="215.6" y="91.7">2</text>
<text x="498.9" y="94.4" transform="rotate(-90 498.9 94.4)">g</text>
<text x="467.1" y="96.9" transform="rotate(-90 467.1 96.9)">G5</text>
<text x="472.4" y="96.9" transform="rotate(-90 472.4 96.9)">G4</text>
<text x="477.7" y="96.9" transform="rotate(-90 477.7 96.9)">G3</text>
<text x="483" y="96.9" transform="rotate(-90 483 96.9)">G2</text>
<text x="488.3" y="96.9" transform="rotate(-90 488.3 96.9)">G1</text>
<text x="493.6" y="96.4" transform="rotate(-90 493.6 96.4)">dp</text>
<text x="215.6" y="107.6">1</text>
<text x="215.6" y="111.1">2</text>
<text x="470.6" y="124.2" transform="rotate(-90 470.6 124.2)">a</text>
<text x="475.9" y="124.2" transform="rotate(-90 475.9 124.2)">b</text>
<text x="481.2" y="124.2" transform="rotate(-90 481.2 124.2)">c</text>
<text x="486.5" y="124.2" transform="rotate(-90 486.5 124.2)">d</text>
<text x="491.8" y="124.2" transform="rotate(-90 491.8 124.2)">e</text>
<text x="497.1" y="124.2" transform="rotate(-90 497.1 124.2)">f</text>
<text x="469.2" y="129.7" transform="rotate(-90 469.2 129.7)">1</text>
<text x="474.5" y="129.7" transform="rotate(-90 474.5 129.7)">2</text>
<text x="479.8" y="129.7" transform="rotate(-90 479.8 129.7)">3</text>
<text x="485.1" y="129.7" transform="rotate(-90 485.1 129.7)">4</text>
<text x="490.4" y="129.7" transform="rotate(-90 490.4 129.7)">5</text>
<text x="495.7" y="129.7" transform="rotate(-90 495.7 129.7)">6</text>
<text x="128.3" y="273.8">15</text>
<text x="130.3" y="270.2">5</text>
<text x="135.5" y="275.2">GND</text>
<text x="135.5" y="271.6">UGndPB5(PCINT5/OC1A/OC4B#/ADC12)</text>
<text x="128.3" y="277.3">23</text>
<text x="128.3" y="280.8">35</text>
<text x="135.5" y="278.7">GND</text>
<text x="128.3" y="284.3">43</text>
<text x="135.5" y="282.2">GND</text>
<text x="135.5" y="285.7">GND</text>
<text x="273.4" y="357" transform="rotate(-90 273.4 357)">1</text>
<text x="273.4" y="366.1" transform="rotate(-90 273.4 366.1)">2</text>
</g>
<g font-size="3.2" fill="#f00">
<text x="134" y="46.2">4</text>
<text x="137.5" y="48">VCC</text>
<text x="130.3" y="192.6">2</text>
<text x="135.5" y="194">UVcc</text>
<text x="128.3" y="199.7">14</text>
<text x="128.3" y="203.2">34</text>
<text x="135.5" y="201.1">VCC</text>
<text x="135.5" y="204.6">VCC</text>
<text x="128.3" y="210.3">24</text>
<text x="128.3" y="213.8">44</text>
<text x="135.5" y="211.7">AVCC</text>
<text x="135.5" y="215.2">AVCC</text>
</g>
</svg>
